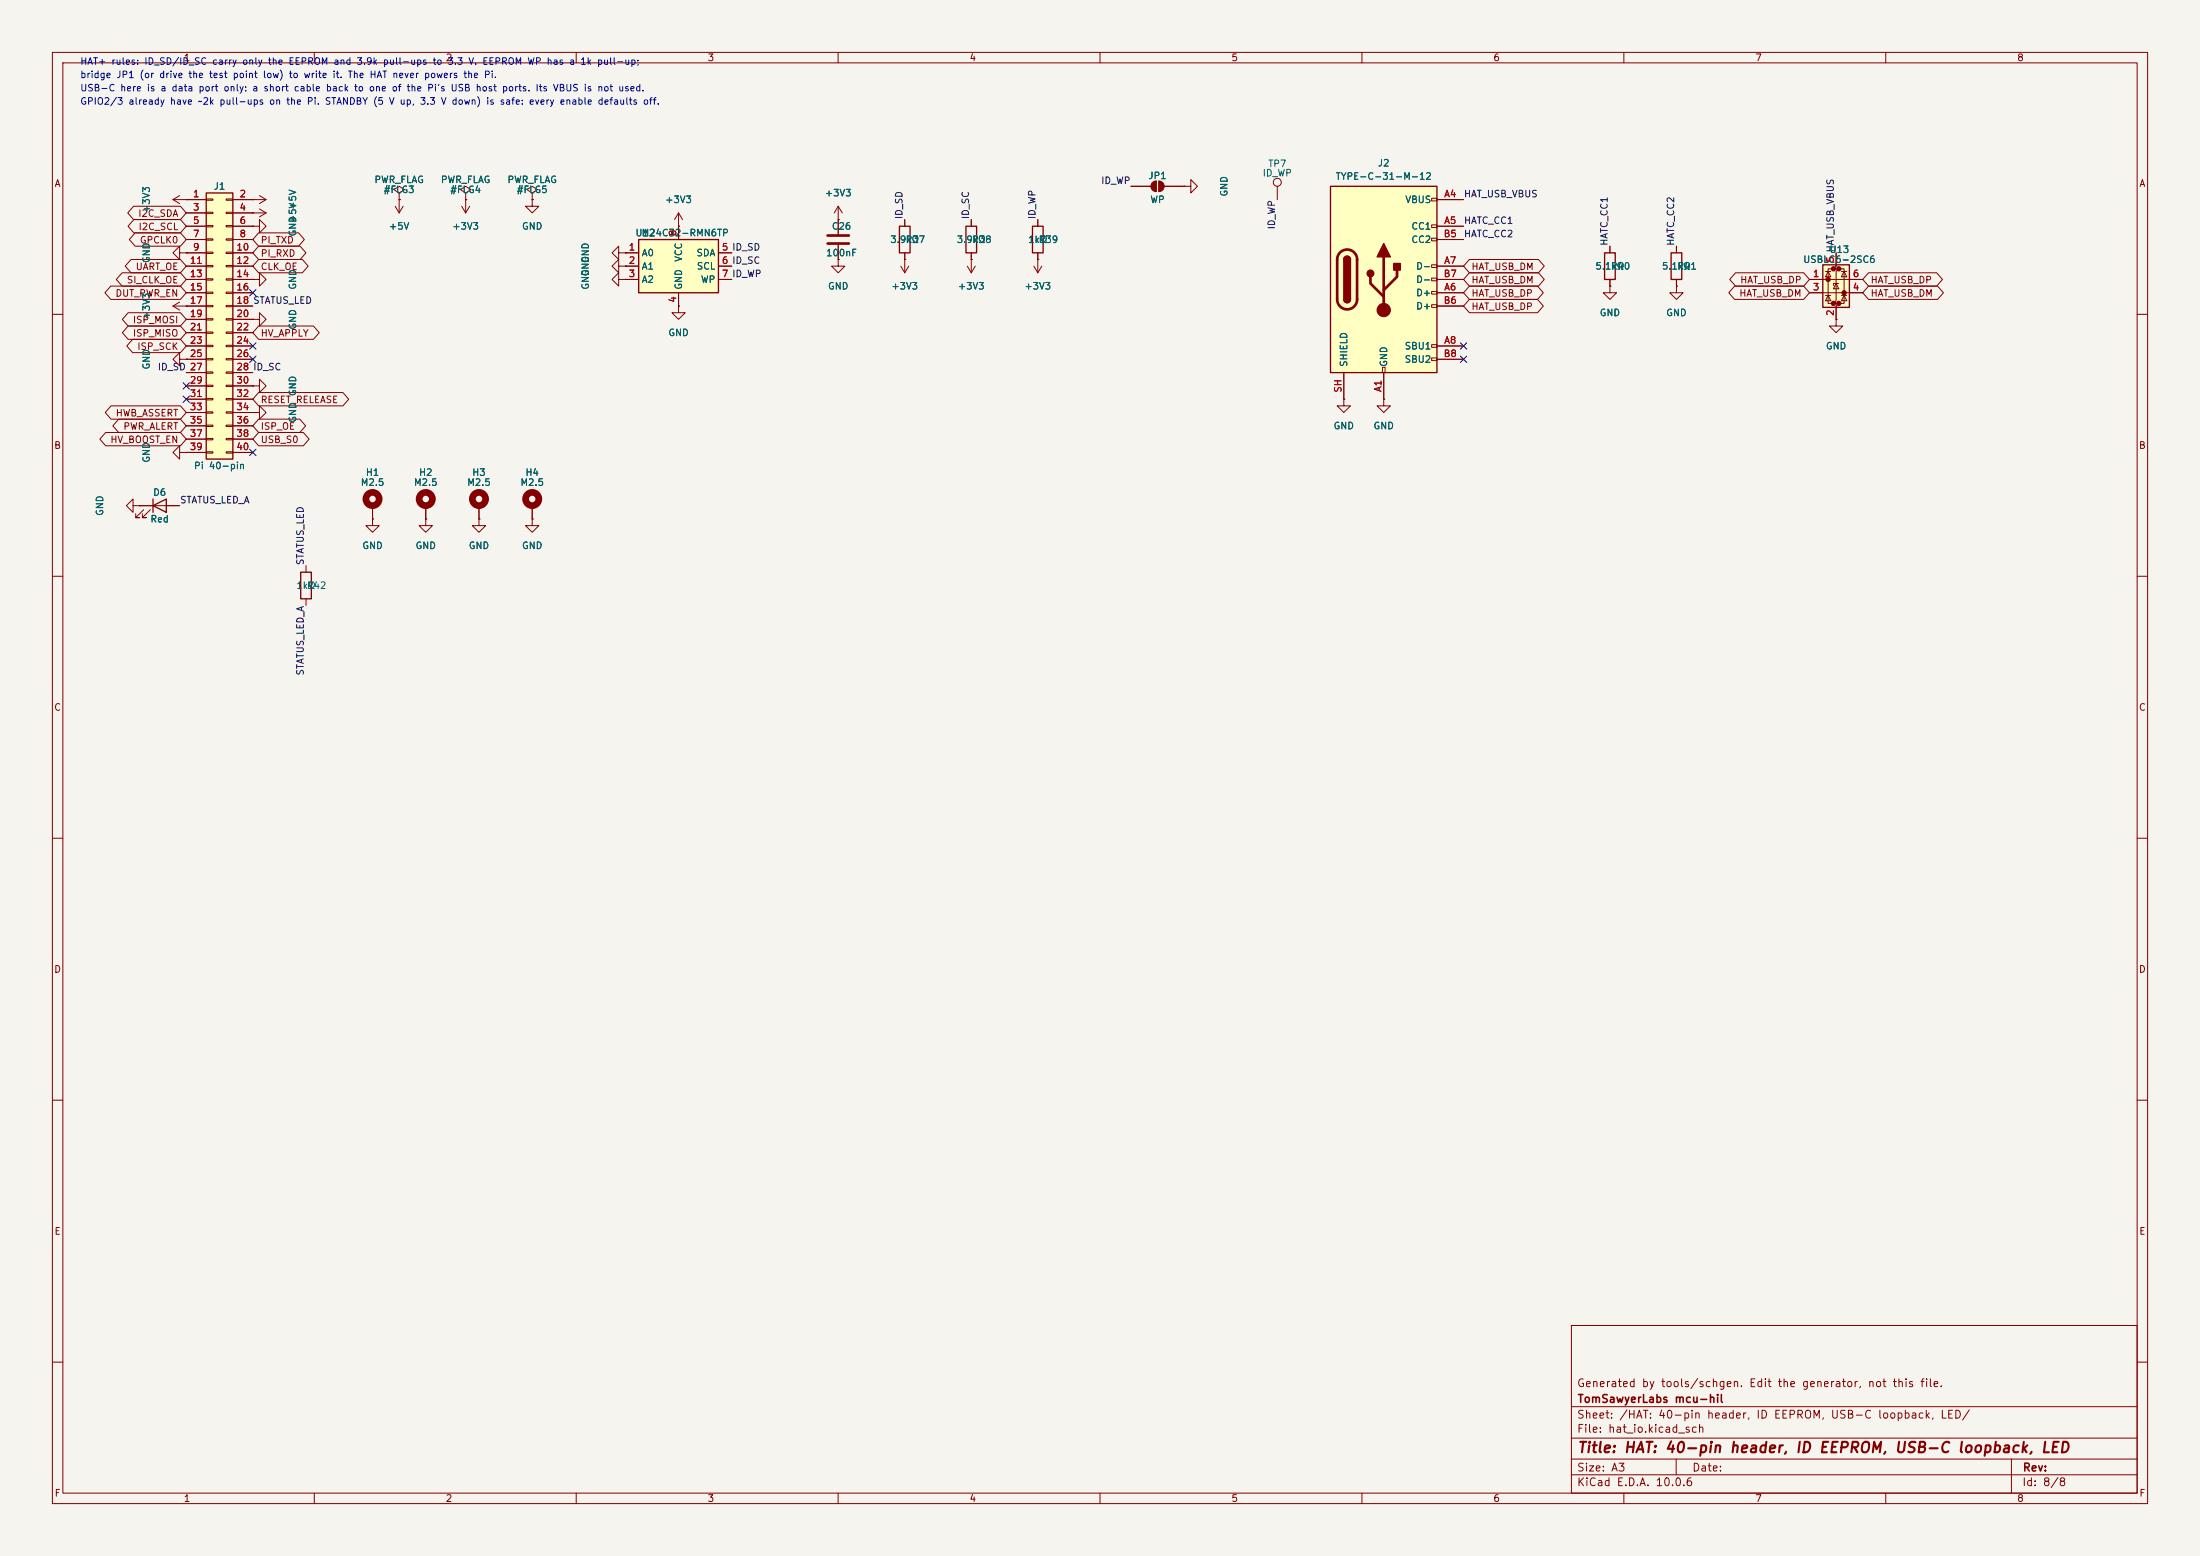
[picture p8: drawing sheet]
<svg xmlns="http://www.w3.org/2000/svg" width="420mm" height="297mm" viewBox="0 0 420 297" stroke-linecap="round" stroke-linejoin="round" font-family="sans-serif">
<path d="M0 0h420v297h-420z" fill="#f5f4ef" stroke="#f5f4ef" stroke-width=".19"/>
<g fill="none" stroke="#840000" stroke-width=".19">
<path d="M10 10h400v277h-400zM12 12h396v273h-396zM60 10v2M110 10v2M160 10v2M210 10v2M260 10v2M310 10v2M360 10v2M215.9 35.6h3.8M220.7 34.5v2.1M221.2 34.5v2.1"/>
<path d="M222.2 35.6h3.9M226.1 35.6h1.2v-1.3l1.3 1.3-1.3 1.2v-1.2M226.1 35.6h.1M243.8 35.6v2.5M10 60h2M48.3 73.7h1.2v-1.3l1.3 1.3-1.3 1.2v-1.2M48.3 73.7h.1M256.5 76.2v1.3h1.3l-1.3 1.2-1.2-1.2h1.2M256.5 76.2h.1M408 60h2M10 110h2M408 110h2"/>
<path d="M10 160h2M408 160h2M10 210h2M408 210h2M300 253h108v32h-108zM10 260h2M300 278.5h108M300 274.5h108M300 268.5h108M320 278.5v3M384 278.5v6.5M408 260h2"/>
<path d="M60 285v2M110 285v2M160 285v2M210 285v2M260 285v2M300 281.5h108M310 285v2M360 285v2"/>
<circle cx="243.8" cy="34.8" r=".76"/>
</g>
<g fill="#840000" stroke="#840000" stroke-width=".19">
<path d="M220 34.8l.7-.3v2.1a1.02 1.02 0 0 1-.9-.7 1.02 1.02 0 0 1 .2-1.1z"/>
<path d="M221.2 34.5a1.02 1.02 0 0 1 1 1.1 1.02 1.02 0 0 1-1 1z"/>
</g>
<path d="M254 35.6h20.3v35.5h-20.3z" fill="#ffffc2"/>
<g fill="none" stroke="#840000" stroke-width=".19">
<path d="M48.3 38.1h.1M48.3 38.1h2.5M49.5 39.9l1.3 .7M49.5 37.3l1.3 .8M50.8 38.1l-1.3 .8M75.4 39.4l.8 1.2M76.2 38.1h.1M76.2 36.8l1-.6-1-.6-1 .6 1 .6v1.3M76.2 38.1v2.5M77 39.4l-.8 1.2M88.1 39.4l.8 1.2M88.9 38.1h.1"/>
<path d="M88.9 36.8l1-.6-1-.6-1 .6 1 .6v1.3M88.9 38.1v2.5M89.7 39.4l-.8 1.2M101.6 36.8l1-.6-1-.6-1 .6 1 .6v1.3M101.6 38.1h.1M101.6 38.1v1.3h1.3l-1.3 1.2-1.3-1.2h1.3M273.3 37.8h1v.6h-1zM274.3 38.1h5.1M48.3 40.6h.1M48.3 40.6h2.5M50.8 40.6l-1.3 .8M273.3 42.9h1v.5h-1z"/>
<path d="M273.3 45.5h1v.5h-1zM273.3 50.5h1v.6h-1zM273.3 53.1h1v.5h-1zM273.3 55.6h1v.5h-1zM273.3 58.2h1v.5h-1zM274.3 43.2h5.1M274.3 55.9h5.1M274.3 50.8h5.1M274.3 45.7h5.1M274.3 58.4h5.1M274.3 53.3h5.1M307.3 54.6v1.3h1.3l-1.3 1.3-1.2-1.3h1.2"/>
<path d="M307.3 54.6h.1M48.3 78.7h1.2v-1.2l1.3 1.2-1.3 1.3v-1.3M48.3 78.7h.1M256.5 71.1v5.1M263.9 70.1h.5v1h-.5zM264.2 76.2v1.3h1.2l-1.2 1.2-1.3-1.2h1.3M264.2 76.2h.1M264.2 71.1v5.1M273.3 65.8h1v.5h-1zM273.3 68.3h1v.5h-1zM274.3 66h5.1M274.3 68.6h5.1"/>
</g>
<path d="M254 35.6h20.3v35.5h-20.3zM256.5 49.5a.64 .64 0 0 1 .7-.6 .64 .64 0 0 1 .6 .6M256.5 57.2a.64 .64 0 0 0 .7 .6 .64 .64 0 0 0 .6-.6" fill="none" stroke="#840000" stroke-width=".25"/>
<path d="M255.8 48.2a1.91 1.91 0 0 1 2.1-.4 1.91 1.91 0 0 1 1.2 1.7v7.7a1.91 1.91 0 0 1-1.9 1.8 1.91 1.91 0 0 1-1.9-1.8v-7.8l.1-.7zM261.6 52.8v1.3l2.6 2.5M264.2 49v10.2M266.7 51.6v1.2l-2.5 2.6" fill="none" stroke="#840000" stroke-width=".51"/>
<g fill="#840000" stroke="#840000" stroke-width=".25">
<path d="M256.5 49.5h1.3v7.7h-1.3z"/>
<path d="M256.7 49.1a.64 .64 0 0 1 .7-.2 .64 .64 0 0 1 .4 .6h-1.3z"/>
<path d="M256.5 57.2h1.3a.64 .64 0 0 1-.6 .6 .64 .64 0 0 1-.7-.6z"/>
<path d="M264.2 46.5l1.2 2.5h-2.5z"/>
<path d="M266.1 50.3h1.2v1.3h-1.2z"/>
<circle cx="261.6" cy="52.2" r=".63"/>
</g>
<circle cx="264.2" cy="59.2" r="1.27" fill="#840000" stroke="#840000" stroke-width=".19"/>
<path d="M121.9 45.7h15.3v10.2h-15.3z" fill="#ffffc2"/>
<path d="M121.9 45.7h15.3v10.2h-15.3zM306.3 48.3h2.1v5h-2.1zM319 48.3h2.1v5h-2.1z" fill="none" stroke="#840000" stroke-width=".25"/>
<g fill="none" stroke="#840000" stroke-width=".19">
<path d="M118.1 50.8v-1.3l-1.3 1.3 1.3 1.3v-1.3h1.3M118.1 48.3v-1.3l-1.3 1.3 1.3 1.2v-1.2h1.3M119.4 50.8h.1M119.4 48.3h.1M119.4 48.3h2.5M119.4 50.8h2.5M119.4 53.3h2.5M129.5 43.2h.1M129.5 40.6v5.1M129.5 55.9v2.5M129.5 40.6l-.7 1.3M129.5 40.6l.8 1.3"/>
<path d="M137.2 48.3h2.5M137.2 50.8h2.5M137.2 53.3h2.5M307.3 47v1.3M307.3 53.3v1.3M320 54.6v1.3h1.3l-1.3 1.3-1.2-1.3h1.2M320 54.6h.1M320 47v1.3M320 53.3v1.3"/>
</g>
<path d="M348 50.5h5.1v8.2h-5.1z" fill="#ffffc2"/>
<g fill="#840000" stroke="#840000" stroke-width=".51">
<circle cx="349" cy="53.3" r=".25"/>
<circle cx="350" cy="51.3" r=".25"/>
<circle cx="350" cy="57.9" r=".25"/>
<circle cx="351" cy="51.3" r=".25"/>
<circle cx="351" cy="57.9" r=".25"/>
<circle cx="352" cy="55.9" r=".25"/>
</g>
<g fill="none" stroke="#840000" stroke-width=".19">
<path d="M33 38.1l1.3 .8M33 38.1h2.6M34.3 37.3l-1.3 .8M35.6 38.1h.1M160 39.4l-.7 1.2M160 39.4l.8 1.2M160 39.4v5.3M48.3 53.3h1.2v-1.2l1.3 1.2-1.3 1.3v-1.3M48.3 53.3h.1M118.1 53.3v-1.2l-1.3 1.2 1.3 1.3v-1.3h1.3M119.4 53.3h.1M129.5 58.4v1.3h1.3l-1.3 1.3-1.2-1.3h1.2"/>
<path d="M129.5 58.4h.1M160 41.9h.1M160 49.5v1.3h1.3l-1.3 1.3-1.3-1.3h1.3M160 49.5h.1M160 46.7v2.8M172 50.8l.7 1.3M172.7 49.5h.1M172.7 41.9v1.3M172.7 48.3v3.8M173.5 50.8l-.8 1.3M184.7 50.8l.7 1.3M185.4 49.5h.1"/>
<path d="M185.4 41.9v1.3M185.4 48.3v3.8M186.2 50.8l-.8 1.3M197.4 50.8l.7 1.3M198.1 49.5h.1M198.1 41.9v1.3M198.1 48.3v3.8M198.9 50.8l-.8 1.3M345.4 53.3h10.2M345.4 55.9h10.2M348.5 56.4h1M348.5 51.8h1"/>
<path d="M349 51.8l.5 1h-1zM349 56.4l.5 1h-1zM350 51.3h-1v6.6h1M350.5 48.3v2.5l-.5 .5h1l-.5 .5v5.6l-.5 .5h1l-.5 .5v2.6M350.5 54.1l.5 1h-1zM351 54.1h-1v.4M351 51.3h1v6.6h-1M351.5 56.4h1.1M351.5 51.8h1.1M352 51.8l.6 1h-1.1zM352 56.4l.6 1h-1.1zM34.3 68.6v-1.3l-1.3 1.3 1.3 1.3v-1.3h1.3"/>
<path d="M35.6 68.6h.1M48.3 61h1.2v-1.3l1.3 1.3-1.3 1.2v-1.2M48.3 61h.1M350.5 61v1.2h1.3l-1.3 1.3-1.3-1.3h1.3M350.5 61h.1M25.4 96.5v-1.2l-1.3 1.2 1.3 1.3v-1.3h1.3M26.7 96.5h.1M26.7 96.5h7.6M27.4 97.3l-1.5 1.5h.8h-.8v-.8M28.7 97.3l-1.5 1.5h.7h-.7v-.8M34.3 86.4v-1.3l-1.3 1.3 1.3 1.2v-1.2h1.3M35.6 86.4h.1"/>
<path d="M71.1 99.1v1.2h1.3l-1.3 1.3-1.3-1.3h1.3M71.1 99.1h.1M71.1 96.5v2.6M81.3 99.1v1.2h1.2l-1.2 1.3-1.3-1.3h1.3M81.3 99.1h.1M81.3 96.5v2.6M91.4 99.1v1.2h1.3l-1.3 1.3-1.2-1.3h1.2M91.4 99.1h.1M91.4 96.5v2.6M101.6 99.1v1.2h1.3l-1.3 1.3-1.3-1.3h1.3M101.6 99.1h.1M101.6 96.5v2.6"/>
<path d="M58.4 108v1.2M58.4 114.3v1.3"/>
</g>
<path d="M171.7 43.2h2v5.1h-2zM184.4 43.2h2v5.1h-2zM197.1 43.2h2v5.1h-2zM348 50.5h5.1v8.2h-5.1zM29.2 96.5l2.5-1.2v2.5zM29.2 95.3v2.5M57.4 109.2h2v5.1h-2z" fill="none" stroke="#840000" stroke-width=".25"/>
<g fill="none" stroke="#840000" stroke-width="1.3">
<circle cx="71.1" cy="95.2" r="1.27"/>
<circle cx="81.3" cy="95.2" r="1.27"/>
<circle cx="91.4" cy="95.2" r="1.27"/>
<circle cx="101.6" cy="95.2" r="1.27"/>
</g>
<path d="M158 45h4.1M158 46.5h4.1" fill="none" stroke="#840000" stroke-width=".51"/>
<path d="M39.4 36.8h5v50.8h-5z" fill="#ffffc2"/>
<path d="M39.4 36.8h5v50.8h-5z" fill="none" stroke="#840000" stroke-width=".25"/>
<g fill="none" stroke="#840000" stroke-width=".19">
<path d="M25.5 39.4h8.9l1.2 1.2-1.2 1.3h-8.9l-1.1-1.3zM35.6 38.1h.1M35.6 38.1h3.8M39.4 38h1.2v.2h-1.2zM43.2 38h1.2v.2h-1.2zM44.4 38.1h3.9M48.3 38.1h.1M76.2 38.1h.1M88.9 38.1h.1M101.6 38.1h.1M215.9 35.6h3.8M222.2 35.6h3.9"/>
<path d="M226.1 35.6h.1M274.3 38.1h5.1M21.1 54.6h13.3l1.2 1.3-1.2 1.3h-13.3l-1.1-1.3zM23.3 52.1h11.1l1.2 1.2-1.2 1.3h-11.1l-1.1-1.3zM24.5 59.7h9.9l1.2 1.3-1.2 1.2h-9.9l-1.1-1.2zM25 49.5h9.4l1.2 1.3-1.2 1.3h-9.4l-1.1-1.3zM25.6 41.9h8.8l1.2 1.3-1.2 1.3h-8.8l-1.2-1.3zM25.8 44.4h8.6l1.2 1.3-1.2 1.3h-8.6l-1.1-1.3zM33 58.4h6.4M33 58.4l1.3 .8M34.3 48.3v-1.3l-1.3 1.3 1.3 1.2v-1.2h1.3M34.3 57.7l-1.3 .7"/>
<path d="M35.6 48.3h.1M35.6 58.4h.1M35.6 40.6h3.8M35.6 43.2h3.8M35.6 45.7h3.8M35.6 48.3h3.8M35.6 50.8h3.8M35.6 53.3h3.8M35.6 55.9h3.8M39.4 40.5h1.2v.3h-1.2zM39.4 43.1h1.2v.2h-1.2zM39.4 45.6h1.2v.2h-1.2z"/>
<path d="M39.4 48.1h1.2v.3h-1.2zM39.4 50.7h1.2v.2h-1.2zM39.4 53.2h1.2v.3h-1.2zM39.4 55.8h1.2v.2h-1.2zM39.4 58.3h1.2v.2h-1.2zM43.2 40.5h1.2v.3h-1.2zM43.2 43.1h1.2v.2h-1.2zM43.2 45.6h1.2v.2h-1.2zM43.2 48.1h1.2v.3h-1.2zM43.2 50.7h1.2v.2h-1.2zM43.2 53.2h1.2v.3h-1.2zM43.2 55.8h1.2v.2h-1.2z"/>
<path d="M43.2 58.3h1.2v.2h-1.2zM44.4 40.6h3.9M44.4 43.2h3.9M44.4 45.7h3.9M44.4 48.3h3.9M44.4 50.8h3.9M44.4 53.3h3.9M44.4 55.9h3.9M44.4 58.4h3.9M48.3 43.2h1.2v-1.3l1.3 1.3-1.3 1.3v-1.3M48.3 43.2h.1M48.3 53.3h.1"/>
<path d="M48.3 40.6h.1M49.4 49.5h8.3l1.1 1.3-1.1 1.3h-8.3l-1.1-1.3zM49.4 47h7.9l1.1 1.3-1.1 1.2h-7.9l-1.1-1.2zM49.4 44.4h7.6l1.1 1.3-1.1 1.3h-7.6l-1.1-1.3zM119.4 50.8h.1M119.4 48.3h.1M119.4 53.3h.1M119.4 48.3h2.5M119.4 50.8h2.5M119.4 53.3h2.5M129.5 43.2h.1M129.5 58.4h.1"/>
<path d="M129.5 43.2v2.5M129.5 55.9v2.5M137.2 48.3h2.5M137.2 50.8h2.5M137.2 53.3h2.5M160 41.9h.1M160 49.5h.1M160 41.9v2.8M160 46.7v2.8M172.7 49.5h.1M172.7 41.9v1.3M172.7 48.3v1.2"/>
<path d="M185.4 49.5h.1M185.4 41.9v1.3M185.4 48.3v1.2M198.1 49.5h.1M198.1 41.9v1.3M198.1 48.3v1.2M274.3 43.2h5.1M274.3 45.7h5.1M274.3 50.8h5.1M274.3 53.3h5.1M274.3 55.9h5.1M274.3 58.4h5.1"/>
<path d="M280.5 57.1h13l1.1 1.3-1.1 1.3h-13l-1.1-1.3zM280.5 49.5h13.2l1.1 1.3-1.1 1.3h-13.2l-1.1-1.3zM280.5 52.1h13.2l1.1 1.2-1.1 1.3h-13.2l-1.1-1.3zM280.5 54.6h13l1.1 1.3-1.1 1.3h-13l-1.1-1.3zM307.3 54.6h.1M307.3 47v1.3M307.3 53.3v1.3M320 54.6h.1M320 47v1.3M320 53.3v1.3M331.1 54.6h13.2l1.1 1.3-1.1 1.3h-13.2l-1.1-1.3zM331.3 52.1h13l1.1 1.2-1.1 1.3h-13l-1.1-1.3z"/>
<path d="M345.4 53.3h2.6M345.4 55.9h2.6M350.5 48.3v2.5M350.5 58.4v2.6M353.1 53.3h2.5M353.1 55.9h2.5M356.7 54.6h13.2l1.1 1.3-1.1 1.3h-13.2l-1.1-1.3zM356.7 52.1h13l1.1 1.2-1.1 1.3h-13l-1.1-1.3zM21.2 77.5h13.2l1.2 1.2-1.2 1.3h-13.2l-1.1-1.3zM24.5 62.2h9.9l1.2 1.3-1.2 1.3h-9.9l-1.1-1.3zM25.3 64.8h9.1l1.2 1.2-1.2 1.3h-9.1l-1.1-1.3zM35.6 68.6h.1"/>
<path d="M35.6 61h3.8M35.6 63.5h3.8M35.6 66h3.8M35.6 68.6h3.8M35.6 71.1h3.8M35.6 73.7h3.8M35.6 76.2h3.8M35.6 78.7h3.8M39.4 60.8h1.2v.3h-1.2zM39.4 63.4h1.2v.2h-1.2zM39.4 65.9h1.2v.3h-1.2zM39.4 68.5h1.2v.2h-1.2z"/>
<path d="M39.4 71h1.2v.2h-1.2zM39.4 73.5h1.2v.3h-1.2zM39.4 76.1h1.2v.2h-1.2zM39.4 78.6h1.2v.3h-1.2zM43.2 60.8h1.2v.3h-1.2zM43.2 63.4h1.2v.2h-1.2zM43.2 65.9h1.2v.3h-1.2zM43.2 68.5h1.2v.2h-1.2zM43.2 71h1.2v.2h-1.2zM43.2 73.5h1.2v.3h-1.2zM43.2 76.1h1.2v.2h-1.2zM43.2 78.6h1.2v.3h-1.2z"/>
<path d="M44.4 61h3.9M44.4 63.5h3.9M44.4 66h3.9M44.4 68.6h3.9M44.4 71.1h3.9M44.4 73.7h3.9M44.4 76.2h3.9M44.4 78.7h3.9M48.3 73.7h.1M48.3 78.7h.1M48.3 61h.1M49.4 62.2h10.4l1.1 1.3-1.1 1.3h-10.4l-1.1-1.3z"/>
<path d="M49.4 74.9h16.1l1.1 1.3-1.1 1.3h-16.1l-1.1-1.3zM256.5 76.2h.1M256.5 71.1v5.1M264.2 76.2h.1M264.2 71.1v5.1M274.3 66h5.1M274.3 68.6h5.1M350.5 61h.1M20.2 82.5h14.2l1.2 1.3-1.2 1.3h-14.2l-1.1-1.3zM22.7 80h11.7l1.2 1.3-1.2 1.3h-11.7l-1.2-1.3zM26.7 96.5h.1M26.7 96.5h2.5"/>
<path d="M31.7 96.5h2.6M35.6 86.4h.1M35.6 81.3h3.8M35.6 83.8h3.8M35.6 86.4h3.8M39.4 81.2h1.2v.2h-1.2zM39.4 83.7h1.2v.2h-1.2zM39.4 86.2h1.2v.3h-1.2zM43.2 81.2h1.2v.2h-1.2zM43.2 83.7h1.2v.2h-1.2zM43.2 86.2h1.2v.3h-1.2zM44.4 81.3h3.9"/>
<path d="M44.4 83.8h3.9M44.4 86.4h3.9M49.4 80h7.8l1.1 1.3-1.1 1.3h-7.8l-1.1-1.3zM49.4 82.5h8.5l1.1 1.3-1.1 1.3h-8.5l-1.1-1.3zM71.1 99.1h.1M71.1 96.5v2.6M81.3 99.1h.1M81.3 96.5v2.6M91.4 99.1h.1M91.4 96.5v2.6M101.6 99.1h.1M101.6 96.5v2.6"/>
</g>
<g fill="none" stroke="#000084" stroke-width=".19">
<path d="M47.7 55.3l1.2 1.2M48.9 55.3l-1.2 1.2M35 75.6l1.2 1.2M35 73.1l1.2 1.2M36.2 75.6l-1.2 1.2M36.2 73.1l-1.2 1.2M47.7 68l1.2 1.2M47.7 65.4l1.2 1.2M48.9 68l-1.2 1.2M48.9 65.4l-1.2 1.2M278.8 68l1.2 1.2M278.8 65.4l1.2 1.2"/>
<path d="M280 68l-1.2 1.2M280 65.4l-1.2 1.2M47.7 85.8l1.2 1.2M48.9 85.8l-1.2 1.2"/>
</g>
<text font-size="2" fill="#840000" x="301" y="277.8">Title: HAT: 40-pin header, ID EEPROM, USB-C loopback, LED</text>
<g font-size="1.5" fill="#840000">
<text x="300.9" y="265.1">Generated by tools/schgen. Edit the generator, not this file.</text>
<text x="301" y="268.1">TomSawyerLabs mcu-hil</text>
<text x="300.9" y="273.8">File: hat_io.kicad_sch</text>
<text x="300.9" y="271.1">Sheet: /HAT: 40-pin header, ID EEPROM, USB-C loopback, LED/</text>
<text x="300.9" y="281.2">Size: A3</text>
<text x="322.9" y="281.2">Date:</text>
<text x="386" y="281.2">Rev:</text>
<text x="300.9" y="284">KiCad E.D.A. 10.0.6</text>
<text x="385.9" y="284">Id: 8/8</text>
</g>
<g font-size="1.3" fill="#840000">
<text x="35" y="12">1</text>
<text x="85" y="12">2</text>
<text x="135" y="12">3</text>
<text x="185" y="12">4</text>
<text x="235" y="12">5</text>
<text x="285" y="12">6</text>
<text x="335" y="12">7</text>
<text x="385" y="12">8</text>
<text x="10.3" y="36">A</text>
<text x="408.3" y="36">A</text>
<text x="26.3" y="41.7">I2C_SDA</text>
<text x="26.3" y="44.2">I2C_SCL</text>
<text x="26.6" y="46.8">GPCLK0</text>
<text x="49.7" y="46.8">PI_TXD</text>
<text x="25.8" y="51.9">UART_OE</text>
<text x="49.7" y="51.9">CLK_OE</text>
<text x="49.7" y="49.3">PI_RXD</text>
<text x="280.8" y="51.9">HAT_USB_DM</text>
<text x="21.9" y="56.9">DUT_PWR_EN</text>
<text x="24.1" y="54.4">SI_CLK_OE</text>
<text x="280.8" y="59.5">HAT_USB_DP</text>
<text x="280.8" y="54.4">HAT_USB_DM</text>
<text x="280.8" y="56.9">HAT_USB_DP</text>
<text x="331.9" y="56.9">HAT_USB_DM</text>
<text x="332.1" y="54.4">HAT_USB_DP</text>
<text x="357" y="56.9">HAT_USB_DM</text>
<text x="357" y="54.4">HAT_USB_DP</text>
<text x="25.3" y="62">ISP_MOSI</text>
<text x="25.3" y="64.6">ISP_MISO</text>
<text x="49.7" y="64.6">HV_APPLY</text>
<text x="26.1" y="67.1">ISP_SCK</text>
<text x="49.7" y="77.3">RESET_RELEASE</text>
<text x="22" y="79.8">HWB_ASSERT</text>
<text x="23.4" y="82.3">PWR_ALERT</text>
<text x="49.7" y="82.3">ISP_OE</text>
<text x="10.2" y="86">B</text>
<text x="21" y="84.9">HV_BOOST_EN</text>
<text x="49.7" y="84.9">USB_S0</text>
<text x="408.2" y="86">B</text>
<text x="10.2" y="136">C</text>
<text x="408.2" y="136">C</text>
<text x="10.2" y="186">D</text>
<text x="408.2" y="186">D</text>
<text x="10.3" y="236">E</text>
<text x="408.3" y="236">E</text>
<text x="10.3" y="286">F</text>
<text x="35" y="287">1</text>
<text x="85" y="287">2</text>
<text x="135" y="287">3</text>
<text x="185" y="287">4</text>
<text x="235" y="287">5</text>
<text x="285" y="287">6</text>
<text x="335" y="287">7</text>
<text x="385" y="287">8</text>
<text x="408.3" y="286">F</text>
</g>
<g font-size="1.3" fill="#0000c2">
<text x="15.2" y="12.7">HAT+ rules: ID_SD/ID_SC carry only the EEPROM and 3.9k pull-ups to 3.3 V. EEPROM WP has a 1k pull-up;</text>
<text x="15.2" y="15.2">bridge JP1 (or drive the test point low) to write it. The HAT never powers the Pi.</text>
<text x="15.2" y="17.8">USB-C here is a data port only: a short cable back to one of the Pi's USB host ports. Its VBUS is not used.</text>
<text x="15.2" y="20.3">GPIO2/3 already have ~2k pull-ups on the Pi. STANDBY (5 V up, 3.3 V down) is safe: every enable defaults off.</text>
</g>
<g font-size="1.3" fill="#006464">
<text x="71.4" y="35.3">PWR_FLAG</text>
<text x="84.1" y="35.3">PWR_FLAG</text>
<text x="96.8" y="35.3">PWR_FLAG</text>
<text x="219.1" y="34.5">JP1</text>
<text x="240.9" y="34">ID_WP</text>
<text x="242" y="32.2">TP7</text>
<text x="254.9" y="34.6">TYPE-C-31-M-12</text>
<text x="262.9" y="32.1">J2</text>
<text x="28.9" y="40.8" transform="rotate(-90 28.9 40.8)">+3V3</text>
<text x="40.7" y="36.5">J1</text>
<text x="73.1" y="37.2">#FLG3</text>
<text x="85.8" y="37.2">#FLG4</text>
<text x="98.5" y="37.2">#FLG5</text>
<text x="126.9" y="39.1">+3V3</text>
<text x="157.4" y="37.8">+3V3</text>
<text x="219.5" y="39.1">WP</text>
<text x="234.6" y="37.6" transform="rotate(-90 234.6 37.6)">GND</text>
<text x="268.2" y="39.1">VBUS</text>
<text x="56.8" y="42.7" transform="rotate(-90 56.8 42.7)">+5V</text>
<text x="56.8" y="45.2" transform="rotate(-90 56.8 45.2)">GND</text>
<text x="74.1" y="44.1">+5V</text>
<text x="86.2" y="44.1">+3V3</text>
<text x="99.5" y="44.1">GND</text>
<text x="121.2" y="45.4">U12</text>
<text x="122.4" y="45.4">M24C32-RMN6TP</text>
<text x="158.7" y="44.1">C26</text>
<text x="169.8" y="46.7">3.9kΩ</text>
<text x="172.8" y="46.7">R37</text>
<text x="182.5" y="46.7">3.9kΩ</text>
<text x="185.5" y="46.7">R38</text>
<text x="196.1" y="46.7">1kΩ</text>
<text x="198.2" y="46.7">R39</text>
<text x="269.3" y="44.1">CC1</text>
<text x="269.3" y="46.7">CC2</text>
<text x="28.9" y="50.3" transform="rotate(-90 28.9 50.3)">GND</text>
<text x="112.7" y="52.9" transform="rotate(-90 112.7 52.9)">GND</text>
<text x="122.4" y="49.2">A0</text>
<text x="122.4" y="51.8">A1</text>
<text x="130.5" y="50.1" transform="rotate(-90 130.5 50.1)">VCC</text>
<text x="132.9" y="49.2">SDA</text>
<text x="132.9" y="51.8">SCL</text>
<text x="157.6" y="49.2">100nF</text>
<text x="270.2" y="51.8">D-</text>
<text x="304.5" y="51.8">5.1kΩ</text>
<text x="307.4" y="51.8">R40</text>
<text x="317.2" y="51.8">5.1kΩ</text>
<text x="320.1" y="51.8">R41</text>
<text x="344.1" y="50.5">USBLC6-2SC6</text>
<text x="349.2" y="48.6">U13</text>
<text x="56.8" y="55.4" transform="rotate(-90 56.8 55.4)">GND</text>
<text x="112.7" y="55.4" transform="rotate(-90 112.7 55.4)">GND</text>
<text x="122.4" y="54.3">A2</text>
<text x="130.5" y="55.4" transform="rotate(-90 130.5 55.4)">GND</text>
<text x="133.7" y="54.3">WP</text>
<text x="158" y="55.6">GND</text>
<text x="170.1" y="55.6">+3V3</text>
<text x="182.8" y="55.6">+3V3</text>
<text x="195.5" y="55.6">+3V3</text>
<text x="270.2" y="56.8">D+</text>
<text x="270.2" y="59.4">D+</text>
<text x="270.2" y="54.3">D-</text>
<text x="28.9" y="61.1" transform="rotate(-90 28.9 61.1)">+3V3</text>
<text x="56.8" y="63" transform="rotate(-90 56.8 63)">GND</text>
<text x="127.5" y="64.5">GND</text>
<text x="305.3" y="60.7">GND</text>
<text x="318" y="60.7">GND</text>
<text x="28.9" y="70.6" transform="rotate(-90 28.9 70.6)">GND</text>
<text x="257.5" y="70.1" transform="rotate(-90 257.5 70.1)">SHIELD</text>
<text x="265.1" y="70.1" transform="rotate(-90 265.1 70.1)">GND</text>
<text x="268.1" y="67">SBU1</text>
<text x="268.1" y="69.5">SBU2</text>
<text x="348.5" y="67">GND</text>
<text x="56.8" y="75.7" transform="rotate(-90 56.8 75.7)">GND</text>
<text x="56.8" y="80.8" transform="rotate(-90 56.8 80.8)">GND</text>
<text x="254.5" y="82.2">GND</text>
<text x="262.1" y="82.2">GND</text>
<text x="28.9" y="88.4" transform="rotate(-90 28.9 88.4)">GND</text>
<text x="36.9" y="89.9">Pi 40-pin</text>
<text x="29.1" y="94.9">D6</text>
<text x="68.8" y="93">M2.5</text>
<text x="69.7" y="91.1">H1</text>
<text x="78.9" y="93">M2.5</text>
<text x="79.9" y="91.1">H2</text>
<text x="89.1" y="93">M2.5</text>
<text x="90" y="91.1">H3</text>
<text x="99.2" y="93">M2.5</text>
<text x="100.2" y="91.1">H4</text>
<text x="20" y="98.6" transform="rotate(-90 20 98.6)">GND</text>
<text x="28.6" y="100">Red</text>
<text x="69.1" y="105.1">GND</text>
<text x="79.2" y="105.1">GND</text>
<text x="89.4" y="105.1">GND</text>
<text x="99.5" y="105.1">GND</text>
<text x="56.4" y="112.7">1kΩ</text>
<text x="58.5" y="112.7">R42</text>
</g>
<g font-size="1.3" fill="#0f0f0f">
<text x="210.1" y="35.4">ID_WP</text>
<text x="172.6" y="41.9" transform="rotate(-90 172.6 41.9)">ID_SD</text>
<text x="185.3" y="41.9" transform="rotate(-90 185.3 41.9)">ID_SC</text>
<text x="198" y="41.9" transform="rotate(-90 198 41.9)">ID_WP</text>
<text x="279.4" y="38">HAT_USB_VBUS</text>
<text x="243.7" y="43.9" transform="rotate(-90 243.7 43.9)">ID_WP</text>
<text x="279.4" y="45.6">HATC_CC2</text>
<text x="279.4" y="43.1">HATC_CC1</text>
<text x="307.2" y="47" transform="rotate(-90 307.2 47)">HATC_CC1</text>
<text x="319.9" y="47" transform="rotate(-90 319.9 47)">HATC_CC2</text>
<text x="30" y="71">ID_SD 27</text>
<text x="34.3" y="96.4">STATUS_LED_A</text>
<text x="58.3" y="108" transform="rotate(-90 58.3 108)">STATUS_LED</text>
<text x="58.3" y="129" transform="rotate(-90 58.3 129)">STATUS_LED_A</text>
</g>
<g font-size="1.3" fill="#a90000">
<text x="36.7" y="38">1</text>
<text x="36.7" y="40.5">3</text>
<text x="45.6" y="38">2</text>
<text x="45.6" y="40.5">4</text>
<text x="275.6" y="38">A4</text>
<text x="36.7" y="43">5</text>
<text x="36.7" y="45.6">7</text>
<text x="45.6" y="43">6</text>
<text x="45.6" y="45.6">8</text>
<text x="129.4" y="45.2" transform="rotate(-90 129.4 45.2)">8</text>
<text x="275.5" y="45.6">B5</text>
<text x="275.6" y="43">A5</text>
<text x="36.1" y="50.7">11</text>
<text x="36.1" y="53.2">13</text>
<text x="36.7" y="48.1">9</text>
<text x="45" y="48.1">10</text>
<text x="45" y="50.7">12</text>
<text x="45" y="53.2">14</text>
<text x="119.9" y="48.1">1</text>
<text x="119.9" y="50.7">2</text>
<text x="119.9" y="53.2">3</text>
<text x="137.7" y="48.1">5 ID_SD</text>
<text x="137.7" y="50.7">6 ID_SC</text>
<text x="137.7" y="53.2">7 ID_WP</text>
<text x="137.7" y="48.1">5</text>
<text x="137.7" y="50.7">6</text>
<text x="137.7" y="53.2">7</text>
<text x="275.5" y="53.2">B7</text>
<text x="275.6" y="50.7">A7</text>
<text x="346" y="53.2">1</text>
<text x="350.4" y="50.3" transform="rotate(-90 350.4 50.3)">5 HAT_USB_VBUS</text>
<text x="350.4" y="50.3" transform="rotate(-90 350.4 50.3)">5</text>
<text x="353.6" y="53.2">6</text>
<text x="36.1" y="55.7">15</text>
<text x="36.1" y="58.3">17</text>
<text x="45" y="55.7">16</text>
<text x="45" y="58.3">18 STATUS_LED</text>
<text x="45" y="58.3">18</text>
<text x="129.4" y="57.9" transform="rotate(-90 129.4 57.9)">4</text>
<text x="275.5" y="58.3">B6</text>
<text x="275.6" y="55.7">A6</text>
<text x="346" y="55.7">3</text>
<text x="353.6" y="55.7">4</text>
<text x="36.1" y="60.8">19</text>
<text x="36.1" y="63.4">21</text>
<text x="36.1" y="65.9">23</text>
<text x="45" y="60.8">20</text>
<text x="45" y="63.4">22</text>
<text x="45" y="65.9">24</text>
<text x="275.6" y="65.9">A8</text>
<text x="350.4" y="60.4" transform="rotate(-90 350.4 60.4)">2</text>
<text x="36.1" y="68.4">25</text>
<text x="36.1" y="71">27</text>
<text x="45" y="68.4">26</text>
<text x="45" y="71">28 ID_SC</text>
<text x="45" y="71">28</text>
<text x="275.5" y="68.4">B8</text>
<text x="36.1" y="73.5">29</text>
<text x="36.1" y="76.1">31</text>
<text x="45" y="73.5">30</text>
<text x="45" y="76.1">32</text>
<text x="256.4" y="75.1" transform="rotate(-90 256.4 75.1)">SH</text>
<text x="264" y="74.9" transform="rotate(-90 264 74.9)">A1</text>
<text x="36.1" y="78.6">33</text>
<text x="36.1" y="81.1">35</text>
<text x="36.1" y="83.7">37</text>
<text x="45" y="78.6">34</text>
<text x="45" y="81.1">36</text>
<text x="45" y="83.7">38</text>
<text x="36.1" y="86.2">39</text>
<text x="45" y="86.2">40</text>
</g>
</svg>
